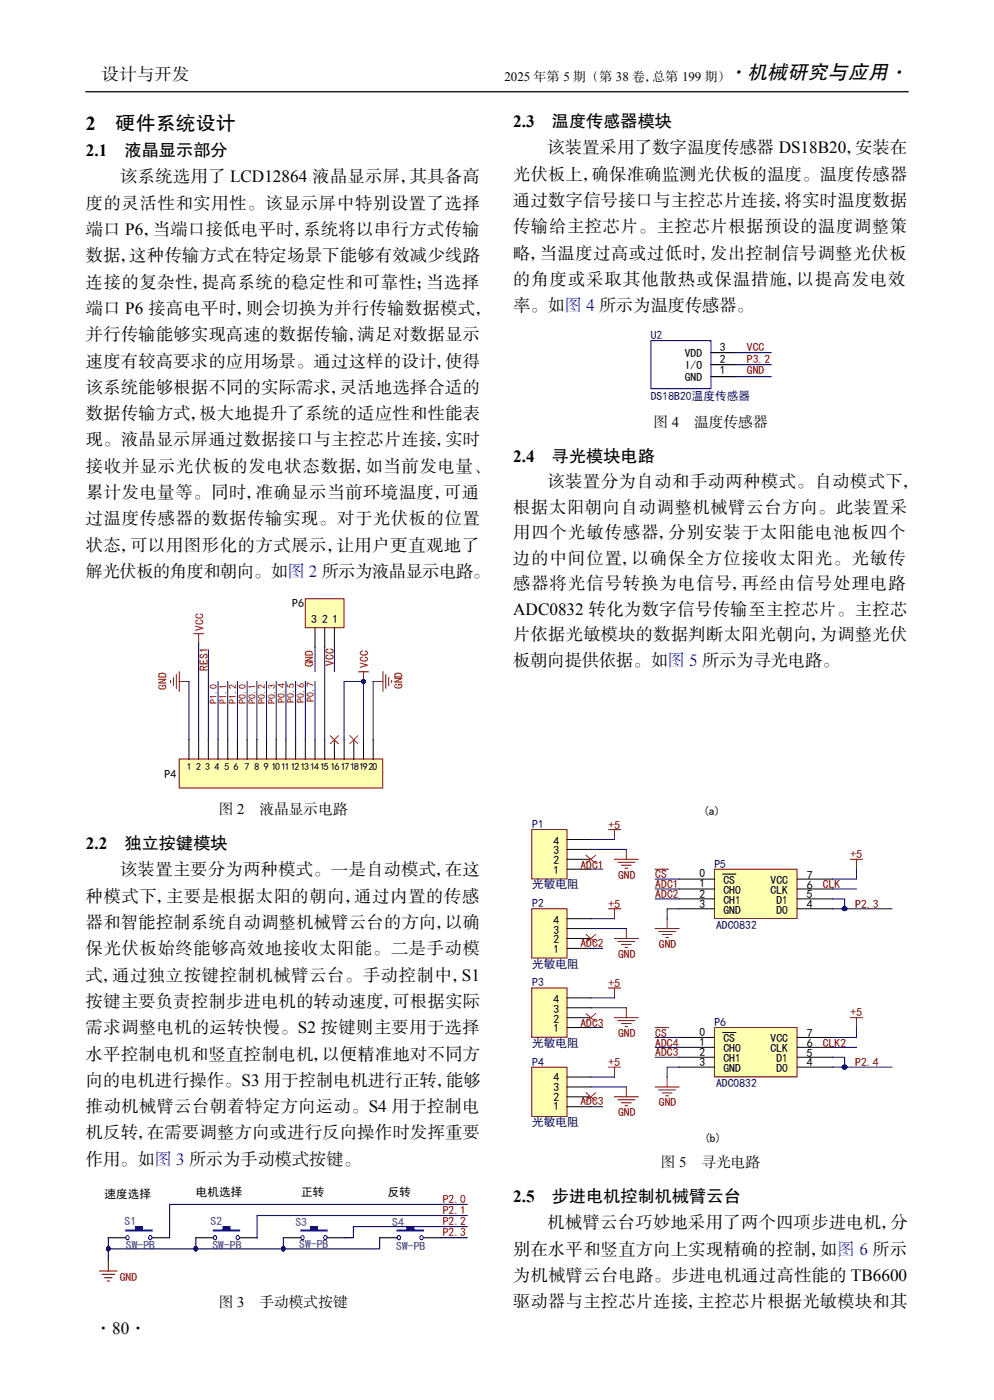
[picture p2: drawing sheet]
<svg xmlns="http://www.w3.org/2000/svg" width="210mm" height="296mm" viewBox="0 0 210 296" stroke-linecap="round" stroke-linejoin="round" font-family="sans-serif">
<path d="M37.9 160.5h43v6.1h-43z" fill-rule="evenodd" fill="#ffffb0" stroke="#800000" stroke-width=".21"/>
<g fill="none" stroke="#000" stroke-width=".21">
<path d="M39.9 156.4v4.1M42 156.4v4.1M44 156.4v4.1M46.1 156.4v4.1M48.1 156.4v4.1M50.2 156.4v4.1M52.2 156.4v4.1M54.3 156.4v4.1M56.3 156.4v4.1M58.4 156.4v4.1M60.4 156.4v4.1M62.5 156.4v4.1"/>
<path d="M64.5 156.4v4.1M66.6 156.4v4.1M68.6 156.4v4.1M70.7 156.4v4.1M72.7 156.4v4.1M74.7 156.4v4.1M76.8 156.4v4.1M78.8 156.4v4.1"/>
</g>
<path d="M69.8 155.6l1.7 1.6M71.5 155.6l-1.7 1.6" fill="none" stroke="#f00" stroke-width=".21"/>
<g fill="none" stroke="#800000" stroke-width=".21">
<path d="M40.9 134h2.1M42 134v2M36 143.9v.4M36.6 143.3v1.6M37.3 142.7v2.8M37.9 144.1h2M37.9 142v4.1M75.8 142h2M76.8 142v2.1M78.8 144.1h2.1M80.9 142v4.1M81.5 142.7v2.8"/>
<path d="M82.1 143.3v1.6M82.7 143.9v.4"/>
</g>
<circle cx="76.8" cy="144.1" r=".39" fill="#000080"/>
<circle cx="76.8" cy="144.1" r=".39" fill="none" stroke="#000080" stroke-width=".21"/>
<circle cx="76.8" cy="144.1" r=".39" fill="#000080"/>
<circle cx="76.8" cy="144.1" r=".39" fill="none" stroke="#000080" stroke-width=".21"/>
<path d="M73.9 155.6l1.7 1.6M75.6 155.6l-1.7 1.6" fill="none" stroke="#f00" stroke-width=".21"/>
<path d="M64.5 126.6h8.2v6.1h-8.2z" fill-rule="evenodd" fill="#ffffb0" stroke="#800000" stroke-width=".21"/>
<path d="M66.6 132.7v4.1M68.6 132.7v4.1M70.7 132.7v4.1" fill="none" stroke="#000" stroke-width=".21"/>
<path d="M39.9 144.1v12.3M72.7 156.4v-12.3h4.1v12.3M78.8 144.1v12.3" fill="none" stroke="#000080" stroke-width=".21"/>
<circle cx="76.8" cy="144.1" r=".39" fill="#000080"/>
<circle cx="76.8" cy="144.1" r=".39" fill="none" stroke="#000080" stroke-width=".21"/>
<circle cx="76.8" cy="144.1" r=".39" fill="#000080"/>
<g fill="none" stroke="#000080" stroke-width=".21">
<path d="M42 136v20.4M44 137.4v19M66.6 136.8v5.2M68.6 136.8v19.6M70.7 136.8v5.2M46.1 144.1v12.3M48.1 144.1v12.3M50.2 144.1v12.3M52.2 144.1v12.3M54.3 144.1v12.3M56.3 144.1v12.3M58.4 144.1v12.3"/>
<path d="M60.4 144.1v12.3M62.5 144.1v12.3M64.5 144.1v12.3M66.6 144.1v12.3"/>
<circle cx="76.8" cy="144.1" r=".39"/>
</g>
<path d="M21 268.7h3.7M21.6 269.4h2.6M22.1 270.1h1.5M22.7 270.8h.4M22.9 266.4v2.3" fill="none" stroke="#800000" stroke-width=".23"/>
<path d="M22.9 261.7h3.7M32.1 261.7h3.7" fill="none" stroke="#000" stroke-width=".23"/>
<path d="M26.6 260h2v-.7h1.5v.7h2v.3h-5.5z" fill-rule="evenodd" fill="#00f"/>
<path d="M26.6 260h2v-.7h1.5v.7h2v.3h-5.5zM26.8 261.3a.41 .41 0 0 1 .5 .4 .41 .41 0 0 1-.5 .4 .52 .52 0 0 1 0-.8zM31.6 261.3a.41 .41 0 0 1 .5 .4 .41 .41 0 0 1-.5 .4 .52 .52 0 0 1 0-.8z" fill="none" stroke="#00f" stroke-width=".23"/>
<path d="M41.4 261.7h3.7M50.6 261.7h3.7" fill="none" stroke="#000" stroke-width=".23"/>
<path d="M45.1 260h2v-.7h1.5v.7h2v.3h-5.5z" fill-rule="evenodd" fill="#00f"/>
<path d="M45.1 260h2v-.7h1.5v.7h2v.3h-5.5zM45.2 261.3a.41 .41 0 0 1 .6 .4 .41 .41 0 0 1-.6 .4 .52 .52 0 0 1 0-.8zM50.1 261.3a.41 .41 0 0 1 .5 .4 .41 .41 0 0 1-.5 .4 .52 .52 0 0 1 0-.8z" fill="none" stroke="#00f" stroke-width=".23"/>
<path d="M59.9 261.7h3.7M69.1 261.7h3.7" fill="none" stroke="#000" stroke-width=".23"/>
<path d="M63.6 260h2v-.7h1.5v.7h2v.3h-5.5z" fill-rule="evenodd" fill="#00f"/>
<path d="M63.6 260h2v-.7h1.5v.7h2v.3h-5.5zM63.7 261.3a.41 .41 0 0 1 .6 .4 .41 .41 0 0 1-.6 .4 .52 .52 0 0 1 0-.8zM68.5 261.3a.41 .41 0 0 1 .6 .4 .41 .41 0 0 1-.6 .4 .52 .52 0 0 1 0-.8z" fill="none" stroke="#00f" stroke-width=".23"/>
<path d="M80.2 261.7h3.7M89.5 261.7h3.7" fill="none" stroke="#000" stroke-width=".23"/>
<path d="M83.9 260h2v-.7h1.5v.7h2.1v.3h-5.6z" fill-rule="evenodd" fill="#00f"/>
<path d="M83.9 260h2v-.7h1.5v.7h2.1v.3h-5.6zM84.1 261.3a.41 .41 0 0 1 .5 .4 .41 .41 0 0 1-.5 .4 .52 .52 0 0 1 0-.8zM88.9 261.3a.41 .41 0 0 1 .5 .4 .41 .41 0 0 1-.5 .4 .52 .52 0 0 1 0-.8z" fill="none" stroke="#00f" stroke-width=".23"/>
<path d="M98.7 259.3h-24v2.4h-1.9M98.7 257h-44.4v4.7M98.7 254.6h-62.9v7.1M41.4 261.7v2.3M93.2 261.7h5.5" fill="none" stroke="#000080" stroke-width=".23"/>
<path d="M41.2 263.6a.41 .41 0 0 1 .5 .4 .41 .41 0 0 1-.5 .4 .52 .52 0 0 1 0-.8z" fill-rule="evenodd" fill="#000080"/>
<path d="M41.2 263.6a.41 .41 0 0 1 .5 .4 .41 .41 0 0 1-.5 .4 .52 .52 0 0 1 0-.8z" fill="none" stroke="#000080" stroke-width=".21"/>
<path d="M41.2 263.6a.41 .41 0 0 1 .5 .4 .41 .41 0 0 1-.5 .4 .52 .52 0 0 1 0-.8z" fill-rule="evenodd" fill="#000080"/>
<path d="M41.2 263.6a.41 .41 0 0 1 .5 .4 .41 .41 0 0 1-.5 .4 .52 .52 0 0 1 0-.8z" fill="none" stroke="#000080" stroke-width=".21"/>
<path d="M59.9 261.7v2.3" fill="none" stroke="#000080" stroke-width=".23"/>
<path d="M59.7 263.6a.41 .41 0 0 1 .5 .4 .41 .41 0 0 1-.5 .4 .52 .52 0 0 1 0-.8z" fill-rule="evenodd" fill="#000080"/>
<path d="M59.7 263.6a.41 .41 0 0 1 .5 .4 .41 .41 0 0 1-.5 .4 .52 .52 0 0 1 0-.8z" fill="none" stroke="#000080" stroke-width=".21"/>
<path d="M59.7 263.6a.41 .41 0 0 1 .5 .4 .41 .41 0 0 1-.5 .4 .52 .52 0 0 1 0-.8z" fill-rule="evenodd" fill="#000080"/>
<path d="M59.7 263.6a.41 .41 0 0 1 .5 .4 .41 .41 0 0 1-.5 .4 .52 .52 0 0 1 0-.8z" fill="none" stroke="#000080" stroke-width=".21"/>
<path d="M22.9 261.7v2.3h57.3v-2.3" fill="none" stroke="#000080" stroke-width=".23"/>
<path d="M59.7 263.6a.41 .41 0 0 1 .5 .4 .41 .41 0 0 1-.5 .4 .52 .52 0 0 1 0-.8z" fill-rule="evenodd" fill="#000080"/>
<path d="M59.7 263.6a.41 .41 0 0 1 .5 .4 .41 .41 0 0 1-.5 .4 .52 .52 0 0 1 0-.8z" fill="none" stroke="#000080" stroke-width=".21"/>
<path d="M41.2 263.6a.41 .41 0 0 1 .5 .4 .41 .41 0 0 1-.5 .4 .52 .52 0 0 1 0-.8z" fill-rule="evenodd" fill="#000080"/>
<path d="M41.2 263.6a.41 .41 0 0 1 .5 .4 .41 .41 0 0 1-.5 .4 .52 .52 0 0 1 0-.8z" fill="none" stroke="#000080" stroke-width=".21"/>
<path d="M22.7 263.6a.41 .41 0 0 1 .5 .4 .41 .41 0 0 1-.5 .4 .52 .52 0 0 1 0-.8z" fill-rule="evenodd" fill="#000080"/>
<path d="M22.7 263.6a.41 .41 0 0 1 .5 .4 .41 .41 0 0 1-.5 .4 .52 .52 0 0 1 0-.8z" fill="none" stroke="#000080" stroke-width=".21"/>
<path d="M59.7 263.6a.41 .41 0 0 1 .5 .4 .41 .41 0 0 1-.5 .4 .52 .52 0 0 1 0-.8z" fill-rule="evenodd" fill="#000080"/>
<path d="M59.7 263.6a.41 .41 0 0 1 .5 .4 .41 .41 0 0 1-.5 .4 .52 .52 0 0 1 0-.8z" fill="none" stroke="#000080" stroke-width=".21"/>
<path d="M41.2 263.6a.41 .41 0 0 1 .5 .4 .41 .41 0 0 1-.5 .4 .52 .52 0 0 1 0-.8z" fill-rule="evenodd" fill="#000080"/>
<path d="M41.2 263.6a.41 .41 0 0 1 .5 .4 .41 .41 0 0 1-.5 .4 .52 .52 0 0 1 0-.8z" fill="none" stroke="#000080" stroke-width=".21"/>
<path d="M22.7 263.6a.41 .41 0 0 1 .5 .4 .41 .41 0 0 1-.5 .4 .52 .52 0 0 1 0-.8z" fill-rule="evenodd" fill="#000080"/>
<path d="M22.7 263.6a.41 .41 0 0 1 .5 .4 .41 .41 0 0 1-.5 .4 .52 .52 0 0 1 0-.8z" fill="none" stroke="#000080" stroke-width=".21"/>
<path d="M22.9 264v2.4" fill="none" stroke="#000080" stroke-width=".23"/>
<path d="M22.7 263.6a.41 .41 0 0 1 .5 .4 .41 .41 0 0 1-.5 .4 .52 .52 0 0 1 0-.8z" fill-rule="evenodd" fill="#000080"/>
<path d="M22.7 263.6a.41 .41 0 0 1 .5 .4 .41 .41 0 0 1-.5 .4 .52 .52 0 0 1 0-.8z" fill="none" stroke="#000080" stroke-width=".21"/>
<path d="M22.7 263.6a.41 .41 0 0 1 .5 .4 .41 .41 0 0 1-.5 .4 .52 .52 0 0 1 0-.8z" fill-rule="evenodd" fill="#000080"/>
<path d="M22.7 263.6a.41 .41 0 0 1 .5 .4 .41 .41 0 0 1-.5 .4 .52 .52 0 0 1 0-.8z" fill="none" stroke="#000080" stroke-width=".21"/>
<path d="M150.2 74.6h5.1M150.2 77.1h5.1M150.2 79.6h5.1" fill="none" stroke="#000" stroke-width=".25"/>
<path d="M137.5 72h12.7v10.2h-12.7z" fill="none" stroke="#00f" stroke-width=".25"/>
<path d="M155.3 74.6h7.6M155.3 77.1h7.6M155.3 79.6h7.6" fill="none" stroke="#000080" stroke-width=".25"/>
<path d="M112.3 175.4h7.5v10.4h-7.5z" fill-rule="evenodd" fill="#ffffb0" stroke="#800000" stroke-width=".21"/>
<path d="M119.8 179.6h5M119.8 177.5h5M119.8 183.8h5M119.8 181.7h5" fill="none" stroke="#000" stroke-width=".21"/>
<path d="M128.6 175.4h2.5M129.8 175.4v2.1M132.3 179.6v2.1M129.8 181.7h5M130.6 182.3h3.5M131.3 182.9h2M132.1 183.6h.5" fill="none" stroke="#800000" stroke-width=".21"/>
<path d="M123.8 180.8l2 1.7M125.8 180.8l-2 1.7" fill="none" stroke="#f00" stroke-width=".21"/>
<path d="M112.3 192.1h7.5v10.5h-7.5z" fill-rule="evenodd" fill="#ffffb0" stroke="#800000" stroke-width=".21"/>
<path d="M119.8 198.4h5M119.8 196.3h5M119.8 194.2h5M119.8 200.5h5" fill="none" stroke="#000" stroke-width=".21"/>
<path d="M128.6 192.1h2.5M129.8 198.4h5M129.8 192.1v2.1M130.6 199.1h3.5M131.3 199.7h2M132.3 196.3v2.1M132.1 200.3h.5" fill="none" stroke="#800000" stroke-width=".21"/>
<path d="M123.8 197.6l2 1.7M125.8 197.6l-2 1.7" fill="none" stroke="#f00" stroke-width=".21"/>
<path d="M124.8 177.5h5M124.8 179.6h7.5M124.8 183.8h2.5M124.8 194.2h5M124.8 196.3h7.5M124.8 200.5h2.5" fill="none" stroke="#000080" stroke-width=".21"/>
<path d="M112.3 208.9h7.5v10.4h-7.5z" fill-rule="evenodd" fill="#ffffb0" stroke="#800000" stroke-width=".21"/>
<path d="M119.8 217.3h5M119.8 215.2h5M119.8 213.1h5M119.8 211h5" fill="none" stroke="#000" stroke-width=".21"/>
<path d="M128.6 208.9h2.5M129.8 215.2h5M129.8 208.9v2.1M130.6 215.8h3.5M131.3 216.4h2M132.1 217h.5M132.3 213.1v2.1" fill="none" stroke="#800000" stroke-width=".21"/>
<path d="M123.8 214.3l2 1.7M125.8 214.3l-2 1.7" fill="none" stroke="#f00" stroke-width=".21"/>
<path d="M112.3 225.6h7.5v10.5h-7.5z" fill-rule="evenodd" fill="#ffffb0" stroke="#800000" stroke-width=".21"/>
<path d="M119.8 234h5M119.8 231.9h5M119.8 229.8h5M119.8 227.7h5" fill="none" stroke="#000" stroke-width=".21"/>
<path d="M128.6 225.6h2.5M129.8 231.9h5M129.8 225.6v2.1M130.6 232.5h3.5M131.3 233.2h2M132.1 233.8h.5M132.3 229.8v2.1" fill="none" stroke="#800000" stroke-width=".21"/>
<path d="M123.8 231.1l2 1.6M125.8 231.1l-2 1.6" fill="none" stroke="#f00" stroke-width=".21"/>
<path d="M124.8 211h5M124.8 213.1h7.5M124.8 217.3h2.5M124.8 227.7h5M124.8 229.8h7.5M124.8 234h2.5" fill="none" stroke="#000080" stroke-width=".21"/>
<path d="M150.9 183.8h17.5v10.4h-17.5z" fill-rule="evenodd" fill="#ffffb0" stroke="#800000" stroke-width=".21"/>
<path d="M143.4 185.9h7.5M143.4 188h7.5M143.4 190.1h7.5M143.4 192.1h7.5M152.7 184.8h2.7M168.4 185.9h7.5M168.4 188h7.5M168.4 190.1h7.5M168.4 192.1h7.5" fill="none" stroke="#000" stroke-width=".21"/>
<path d="M138.4 196.3h5M138.4 183.8h2.8M139.2 197h3.5M139.9 197.6h2M140.7 198.2h.5M140.9 194.2v2.1M179.7 181.7h2.5M180.9 181.7v2.1" fill="none" stroke="#800000" stroke-width=".21"/>
<path d="M138.4 188h5M138.4 190.1h5M138.4 185.9h5M143.4 192.1h-2.5v2.1M175.9 190.1h2.5v2M175.9 188h5M180.9 183.8v2.1h-5" fill="none" stroke="#000080" stroke-width=".21"/>
<circle cx="178.4" cy="192.1" r=".44" fill="#000080"/>
<circle cx="178.4" cy="192.1" r=".44" fill="none" stroke="#000080" stroke-width=".21"/>
<circle cx="178.4" cy="192.1" r=".44" fill="#000080"/>
<g fill="none" stroke="#000080" stroke-width=".21">
<path d="M175.9 192.1h12.5"/>
<circle cx="178.4" cy="192.1" r=".44"/>
</g>
<circle cx="178.4" cy="192.1" r=".44" fill="#000080"/>
<circle cx="178.4" cy="192.1" r=".44" fill="none" stroke="#000080" stroke-width=".21"/>
<circle cx="178.4" cy="192.1" r=".44" fill="#000080"/>
<circle cx="178.4" cy="192.1" r=".44" fill="none" stroke="#000080" stroke-width=".21"/>
<path d="M150.9 217.3h17.5v10.4h-17.5z" fill-rule="evenodd" fill="#ffffb0" stroke="#800000" stroke-width=".21"/>
<path d="M143.4 219.3h7.5M152.7 218.3h2.7M168.4 219.3h7.5M143.4 221.4h7.5M143.4 223.5h7.5M143.4 225.6h7.5M168.4 221.4h7.5M168.4 223.5h7.5M168.4 225.6h7.5" fill="none" stroke="#000" stroke-width=".21"/>
<path d="M138.4 217.3h2.8M179.7 215.2h2.5M180.9 215.2v2.1M138.4 229.8h5M139.2 230.4h3.5M139.9 231.1h2M140.7 231.7h.5M140.9 227.7v2.1" fill="none" stroke="#800000" stroke-width=".21"/>
<path d="M138.4 219.3h5M180.9 217.3v2h-5M138.4 221.4h5M138.4 223.5h5M143.4 225.6h-2.5v2.1M175.9 223.5h2.5v2.1M175.9 221.4h5" fill="none" stroke="#000080" stroke-width=".21"/>
<circle cx="178.4" cy="225.6" r=".44" fill="#000080"/>
<circle cx="178.4" cy="225.6" r=".44" fill="none" stroke="#000080" stroke-width=".21"/>
<circle cx="178.4" cy="225.6" r=".44" fill="#000080"/>
<g fill="none" stroke="#000080" stroke-width=".21">
<path d="M175.9 225.6h12.5"/>
<circle cx="178.4" cy="225.6" r=".44"/>
</g>
<circle cx="178.4" cy="225.6" r=".44" fill="#000080"/>
<circle cx="178.4" cy="225.6" r=".44" fill="none" stroke="#000080" stroke-width=".21"/>
<circle cx="178.4" cy="225.6" r=".44" fill="#000080"/>
<circle cx="178.4" cy="225.6" r=".44" fill="none" stroke="#000080" stroke-width=".21"/>
<path d="M18.2 19.4h173.6" fill="none" stroke="#000" stroke-width=".27"/>
<text font-size="4.3" x="153.7" y="16.8">·机械研究与应用·</text>
<g font-size="4.2">
<text x="18.2" y="27.4">2</text>
<text x="24.4" y="27.4">硬件系统设计</text>
</g>
<g font-size="3.6">
<text x="21.5" y="16.9">设计与开发</text>
<text x="108.4" y="26.9">2.3</text>
<text x="116.6" y="26.9">温度传感器模块</text>
<text x="18.2" y="33">2.1</text>
<text x="26.3" y="33">液晶显示部分</text>
<text x="115.7" y="32.4">该装置采用了数字温度传感器 DS18B20，安装在</text>
<text x="25.4" y="38.6">该系统选用了 LCD12864 液晶显示屏，其具备高</text>
<text x="108.4" y="38">光伏板上，确保准确监测光伏板的温度。温度传感器</text>
<text x="18.2" y="44.1">度的灵活性和实用性。该显示屏中特别设置了选择</text>
<text x="108.4" y="43.6">通过数字信号接口与主控芯片连接，将实时温度数据</text>
<text x="18.2" y="49.7">端口 P6，当端口接低电平时，系统将以串行方式传输</text>
<text x="108.4" y="49.1">传输给主控芯片。主控芯片根据预设的温度调整策</text>
<text x="18.2" y="55.3">数据，这种传输方式在特定场景下能够有效减少线路</text>
<text x="108.4" y="54.7">略，当温度过高或过低时，发出控制信号调整光伏板</text>
<text x="18.2" y="60.8">连接的复杂性，提高系统的稳定性和可靠性；当选择</text>
<text x="108.4" y="60.2">的角度或采取其他散热或保温措施，以提高发电效</text>
<text x="108.4" y="65.8">率。如图 4 所示为温度传感器。</text>
<text x="18.2" y="66.4">端口 P6 接高电平时，则会切换为并行传输数据模式，</text>
<text x="18.2" y="71.9">并行传输能够实现高速的数据传输，满足对数据显示</text>
<text x="18.2" y="77.5">速度有较高要求的应用场景。通过这样的设计，使得</text>
<text x="18.2" y="83.1">该系统能够根据不同的实际需求，灵活地选择合适的</text>
<text x="18.2" y="88.6">数据传输方式，极大地提升了系统的适应性和性能表</text>
<text x="18.2" y="94.2">现。液晶显示屏通过数据接口与主控芯片连接，实时</text>
<text x="18.2" y="99.7">接收并显示光伏板的发电状态数据，如当前发电量、</text>
<text x="108.4" y="97.7">2.4</text>
<text x="116.6" y="97.7">寻光模块电路</text>
<text x="18.2" y="105.3">累计发电量等。同时，准确显示当前环境温度，可通</text>
<text x="115.7" y="103.1">该装置分为自动和手动两种模式。自动模式下，</text>
<text x="18.2" y="110.9">过温度传感器的数据传输实现。对于光伏板的位置</text>
<text x="108.4" y="108.4">根据太阳朝向自动调整机械臂云台方向。此装置采</text>
<text x="108.4" y="113.8">用四个光敏传感器，分别安装于太阳能电池板四个</text>
<text x="18.2" y="116.4">状态，可以用图形化的方式展示，让用户更直观地了</text>
<text x="108.4" y="119.2">边的中间位置，以确保全方位接收太阳光。光敏传</text>
<text x="18.2" y="122">解光伏板的角度和朝向。如图 2 所示为液晶显示电路。</text>
<text x="108.4" y="124.6">感器将光信号转换为电信号，再经由信号处理电路</text>
<text x="108.4" y="130">ADC0832 转化为数字信号传输至主控芯片。主控芯</text>
<text x="108.4" y="135.4">片依据光敏模块的数据判断太阳光朝向，为调整光伏</text>
<text x="108.4" y="140.7">板朝向提供依据。如图 5 所示为寻光电路。</text>
<text x="18.2" y="179.5">2.2</text>
<text x="26.3" y="179.5">独立按键模块</text>
<text x="25.4" y="185.1">该装置主要分为两种模式。一是自动模式，在这</text>
<text x="18.2" y="190.6">种模式下，主要是根据太阳的朝向，通过内置的传感</text>
<text x="18.2" y="196.2">器和智能控制系统自动调整机械臂云台的方向，以确</text>
<text x="18.2" y="201.8">保光伏板始终能够高效地接收太阳能。二是手动模</text>
<text x="18.2" y="207.3">式，通过独立按键控制机械臂云台。手动控制中，S1</text>
<text x="18.2" y="212.9">按键主要负责控制步进电机的转动速度，可根据实际</text>
<text x="18.2" y="218.5">需求调整电机的运转快慢。S2 按键则主要用于选择</text>
<text x="18.2" y="224">水平控制电机和竖直控制电机，以便精准地对不同方</text>
<text x="18.2" y="229.6">向的电机进行操作。S3 用于控制电机进行正转，能够</text>
<text x="18.2" y="235.1">推动机械臂云台朝着特定方向运动。S4 用于控制电</text>
<text x="18.2" y="240.7">机反转，在需要调整方向或进行反向操作时发挥重要</text>
<text x="18.2" y="246.3">作用。如图 3 所示为手动模式按键。</text>
<text x="108.4" y="254.1">2.5</text>
<text x="116.6" y="254.1">步进电机控制机械臂云台</text>
<text x="115.7" y="259.7">机械臂云台巧妙地采用了两个四项步进电机，分</text>
<text x="108.4" y="265.2">别在水平和竖直方向上实现精确的控制，如图 6 所示</text>
<text x="108.4" y="270.8">为机械臂云台电路。步进电机通过高性能的 TB6600</text>
<text x="108.4" y="276.4">驱动器与主控芯片连接，主控芯片根据光敏模块和其</text>
<text x="20.1" y="282.1">·80·</text>
</g>
<g font-size="3.1">
<text x="138.1" y="90.3">图 4</text>
<text x="146.6" y="90.3">温度传感器</text>
<text x="46.2" y="172.1">图 2</text>
<text x="54.8" y="172.1">液晶显示电路</text>
<text x="139.6" y="246.7">图 5</text>
<text x="148.2" y="246.7">寻光电路</text>
<text x="46.2" y="276.3">图 3</text>
<text x="54.8" y="276.3">手动模式按键</text>
</g>
<text font-size="2.7" x="106.6" y="17">2025 年第 5 期 （第 38 卷，总第 199 期）</text>
<g font-size="2.5" fill="#000080">
<text x="137.5" y="71.6">U2</text>
<text x="137.5" y="84.6">DS18B20温度传感器</text>
<text x="112.4" y="175">P1</text>
<text x="150.9" y="183.5">P5</text>
<text x="112.4" y="187.8">光敏电阻</text>
<text x="112.4" y="191.8">P2</text>
<text x="151.3" y="196.3">ADC0832</text>
<text x="112.4" y="204.7">光敏电阻</text>
<text x="112.4" y="208.5">P3</text>
<text x="112.4" y="221.4">光敏电阻</text>
<text x="150.9" y="217">P6</text>
<text x="112.4" y="225.3">P4</text>
<text x="151.3" y="229.8">ADC0832</text>
<text x="112.4" y="238.2">光敏电阻</text>
</g>
<g font-size="2.5">
<text x="144.7" y="75.5">VDD</text>
<text x="152.1" y="74.1">3</text>
<text x="152.1" y="76.7">2</text>
<text x="144.7" y="80.5">GND</text>
<text x="144.7" y="78">I/O</text>
<text x="152.1" y="79.2">1</text>
<text x="61.7" y="128.4">P6</text>
<text x="65.8" y="131.8">3</text>
<text x="68" y="131.8">2</text>
<text x="70.2" y="131.8">1</text>
<text x="34.8" y="164.6">P4</text>
<text x="148.5" y="172.3">(a)</text>
<text x="116.9" y="178.6">4</text>
<text x="116.9" y="180.6">3</text>
<text x="116.9" y="182.7">2</text>
<text x="116.9" y="184.8">1</text>
<text x="147.8" y="185.5">0</text>
<text x="170.4" y="185.8">7</text>
<text x="147.8" y="187.6">1</text>
<text x="147.8" y="189.8">2</text>
<text x="147.8" y="191.9">3</text>
<text x="152.8" y="191.1">CH1</text>
<text x="152.8" y="188.9">CH0</text>
<text x="152.8" y="186.8">CS</text>
<text x="162.8" y="189">CLK</text>
<text x="162.8" y="186.8">VCC</text>
<text x="164" y="191.1">D1</text>
<text x="170.4" y="187.9">6</text>
<text x="170.4" y="190">5</text>
<text x="116.9" y="195.3">4</text>
<text x="116.9" y="197.4">3</text>
<text x="152.8" y="193.2">GND</text>
<text x="164" y="193.2">D0</text>
<text x="170.4" y="192.1">4</text>
<text x="116.9" y="199.5">2</text>
<text x="116.9" y="201.5">1</text>
<text x="116.9" y="212">4</text>
<text x="116.9" y="214.1">3</text>
<text x="116.9" y="216.2">2</text>
<text x="116.9" y="218.3">1</text>
<text x="147.8" y="219">0</text>
<text x="147.8" y="221.2">1</text>
<text x="152.8" y="220.3">CS</text>
<text x="162.8" y="220.3">VCC</text>
<text x="170.4" y="219.2">7</text>
<text x="170.4" y="221.3">6</text>
<text x="147.8" y="223.3">2</text>
<text x="147.8" y="225.5">3</text>
<text x="152.8" y="226.7">GND</text>
<text x="152.8" y="224.5">CH1</text>
<text x="152.8" y="222.4">CH0</text>
<text x="162.8" y="222.4">CLK</text>
<text x="164" y="226.7">D0</text>
<text x="164" y="224.5">D1</text>
<text x="170.4" y="223.4">5</text>
<text x="170.4" y="225.5">4</text>
<text x="116.9" y="228.5">4</text>
<text x="116.9" y="230.6">3</text>
<text x="116.9" y="232.7">2</text>
<text x="116.9" y="234.8">1</text>
<text x="148.8" y="241.4">(b)</text>
<text x="22.1" y="253.3">速度选择</text>
<text x="41.3" y="252.9">电机选择</text>
<text x="63.6" y="252.9">正转</text>
<text x="82" y="252.9">反转</text>
</g>
<g font-size="2.5" fill="#800000">
<text x="157.8" y="76.7">P3.2</text>
<text x="157.8" y="74.1">VCC</text>
<text x="157.8" y="79.2">GND</text>
<text x="128.6" y="175.2">+5</text>
<text x="122.6" y="183.7">ADC1</text>
<text x="130.6" y="185.9">GND</text>
<text x="138.4" y="185.6">CS</text>
<text x="179.7" y="181.4">+5</text>
<text x="128.6" y="191.9">+5</text>
<text x="138.5" y="187.7">ADC1</text>
<text x="138.5" y="189.8">ADC2</text>
<text x="173.8" y="187.9">CLK</text>
<text x="180.7" y="191.9">P2.3</text>
<text x="122.6" y="200.3">ADC2</text>
<text x="130.6" y="202.5">GND</text>
<text x="139.2" y="200.5">GND</text>
<text x="128.6" y="208.7">+5</text>
<text x="179.7" y="214.9">+5</text>
<text x="122.6" y="217.1">ADC3</text>
<text x="130.6" y="219.3">GND</text>
<text x="138.4" y="219.2">CS</text>
<text x="138.4" y="221.3">ADC4</text>
<text x="173.8" y="221.3">CLK2</text>
<text x="128.6" y="225.3">+5</text>
<text x="138.4" y="223.3">ADC3</text>
<text x="180.7" y="225.3">P2.4</text>
<text x="122.6" y="233.7">ADC3</text>
<text x="139.2" y="233.8">GND</text>
<text x="130.6" y="236">GND</text>
</g>
<g font-size="2.5" fill="#900">
<text x="43" y="133.4" transform="rotate(-90 43 133.4)">VCC</text>
<text x="43.9" y="141.8" transform="rotate(-90 43.9 141.8)">RES1</text>
<text x="66.2" y="141.1" transform="rotate(-90 66.2 141.1)">GND</text>
<text x="70.5" y="140.8" transform="rotate(-90 70.5 140.8)">VCC</text>
<text x="77.8" y="141.3" transform="rotate(-90 77.8 141.3)">VCC</text>
<text x="35.2" y="145.8" transform="rotate(-90 35.2 145.8)">GND</text>
<text x="85" y="145.7" transform="rotate(-90 85 145.7)">GND</text>
<text x="93.5" y="254.3">P2.0</text>
<text x="93.5" y="256.6">P2.1</text>
<text x="93.5" y="258.9">P2.2</text>
<text x="93.5" y="261.2">P2.3</text>
<text x="25.3" y="270.8">GND</text>
</g>
<g font-size="2.5" fill="#339">
<text x="26.3" y="259">S1</text>
<text x="44.5" y="259.1">S2</text>
<text x="44.9" y="264">SW-PB</text>
<text x="62.4" y="259.1">S3</text>
<text x="63.2" y="264">SW-PB</text>
<text x="82.9" y="259.1">S4</text>
<text x="26.6" y="264">SW-PB</text>
<text x="83.7" y="264.3">SW-PB</text>
</g>
<g font-size="2.1" fill="#900">
<text x="45.8" y="148.8" transform="rotate(-90 45.8 148.8)">P1.0</text>
<text x="47.9" y="148.8" transform="rotate(-90 47.9 148.8)">P1.1</text>
<text x="49.9" y="148.8" transform="rotate(-90 49.9 148.8)">P1.2</text>
<text x="51.9" y="148.8" transform="rotate(-90 51.9 148.8)">P0.0</text>
<text x="54" y="148.8" transform="rotate(-90 54 148.8)">P0.1</text>
<text x="56" y="148.8" transform="rotate(-90 56 148.8)">P0.2</text>
<text x="58.1" y="148.8" transform="rotate(-90 58.1 148.8)">P0.3</text>
<text x="60.2" y="148.7" transform="rotate(-90 60.2 148.7)">P0.4</text>
<text x="62.2" y="148.7" transform="rotate(-90 62.2 148.7)">P0.5</text>
<text x="64.2" y="148.6" transform="rotate(-90 64.2 148.6)">P0.6</text>
<text x="66.3" y="148.5" transform="rotate(-90 66.3 148.5)">P0.7</text>
</g>
<g font-size="2.1">
<text x="39.5" y="162.8">1 2 3 4 5 6 7 8 9</text>
<text x="57.3" y="162.8">1011121314151617181920</text>
</g>
</svg>
